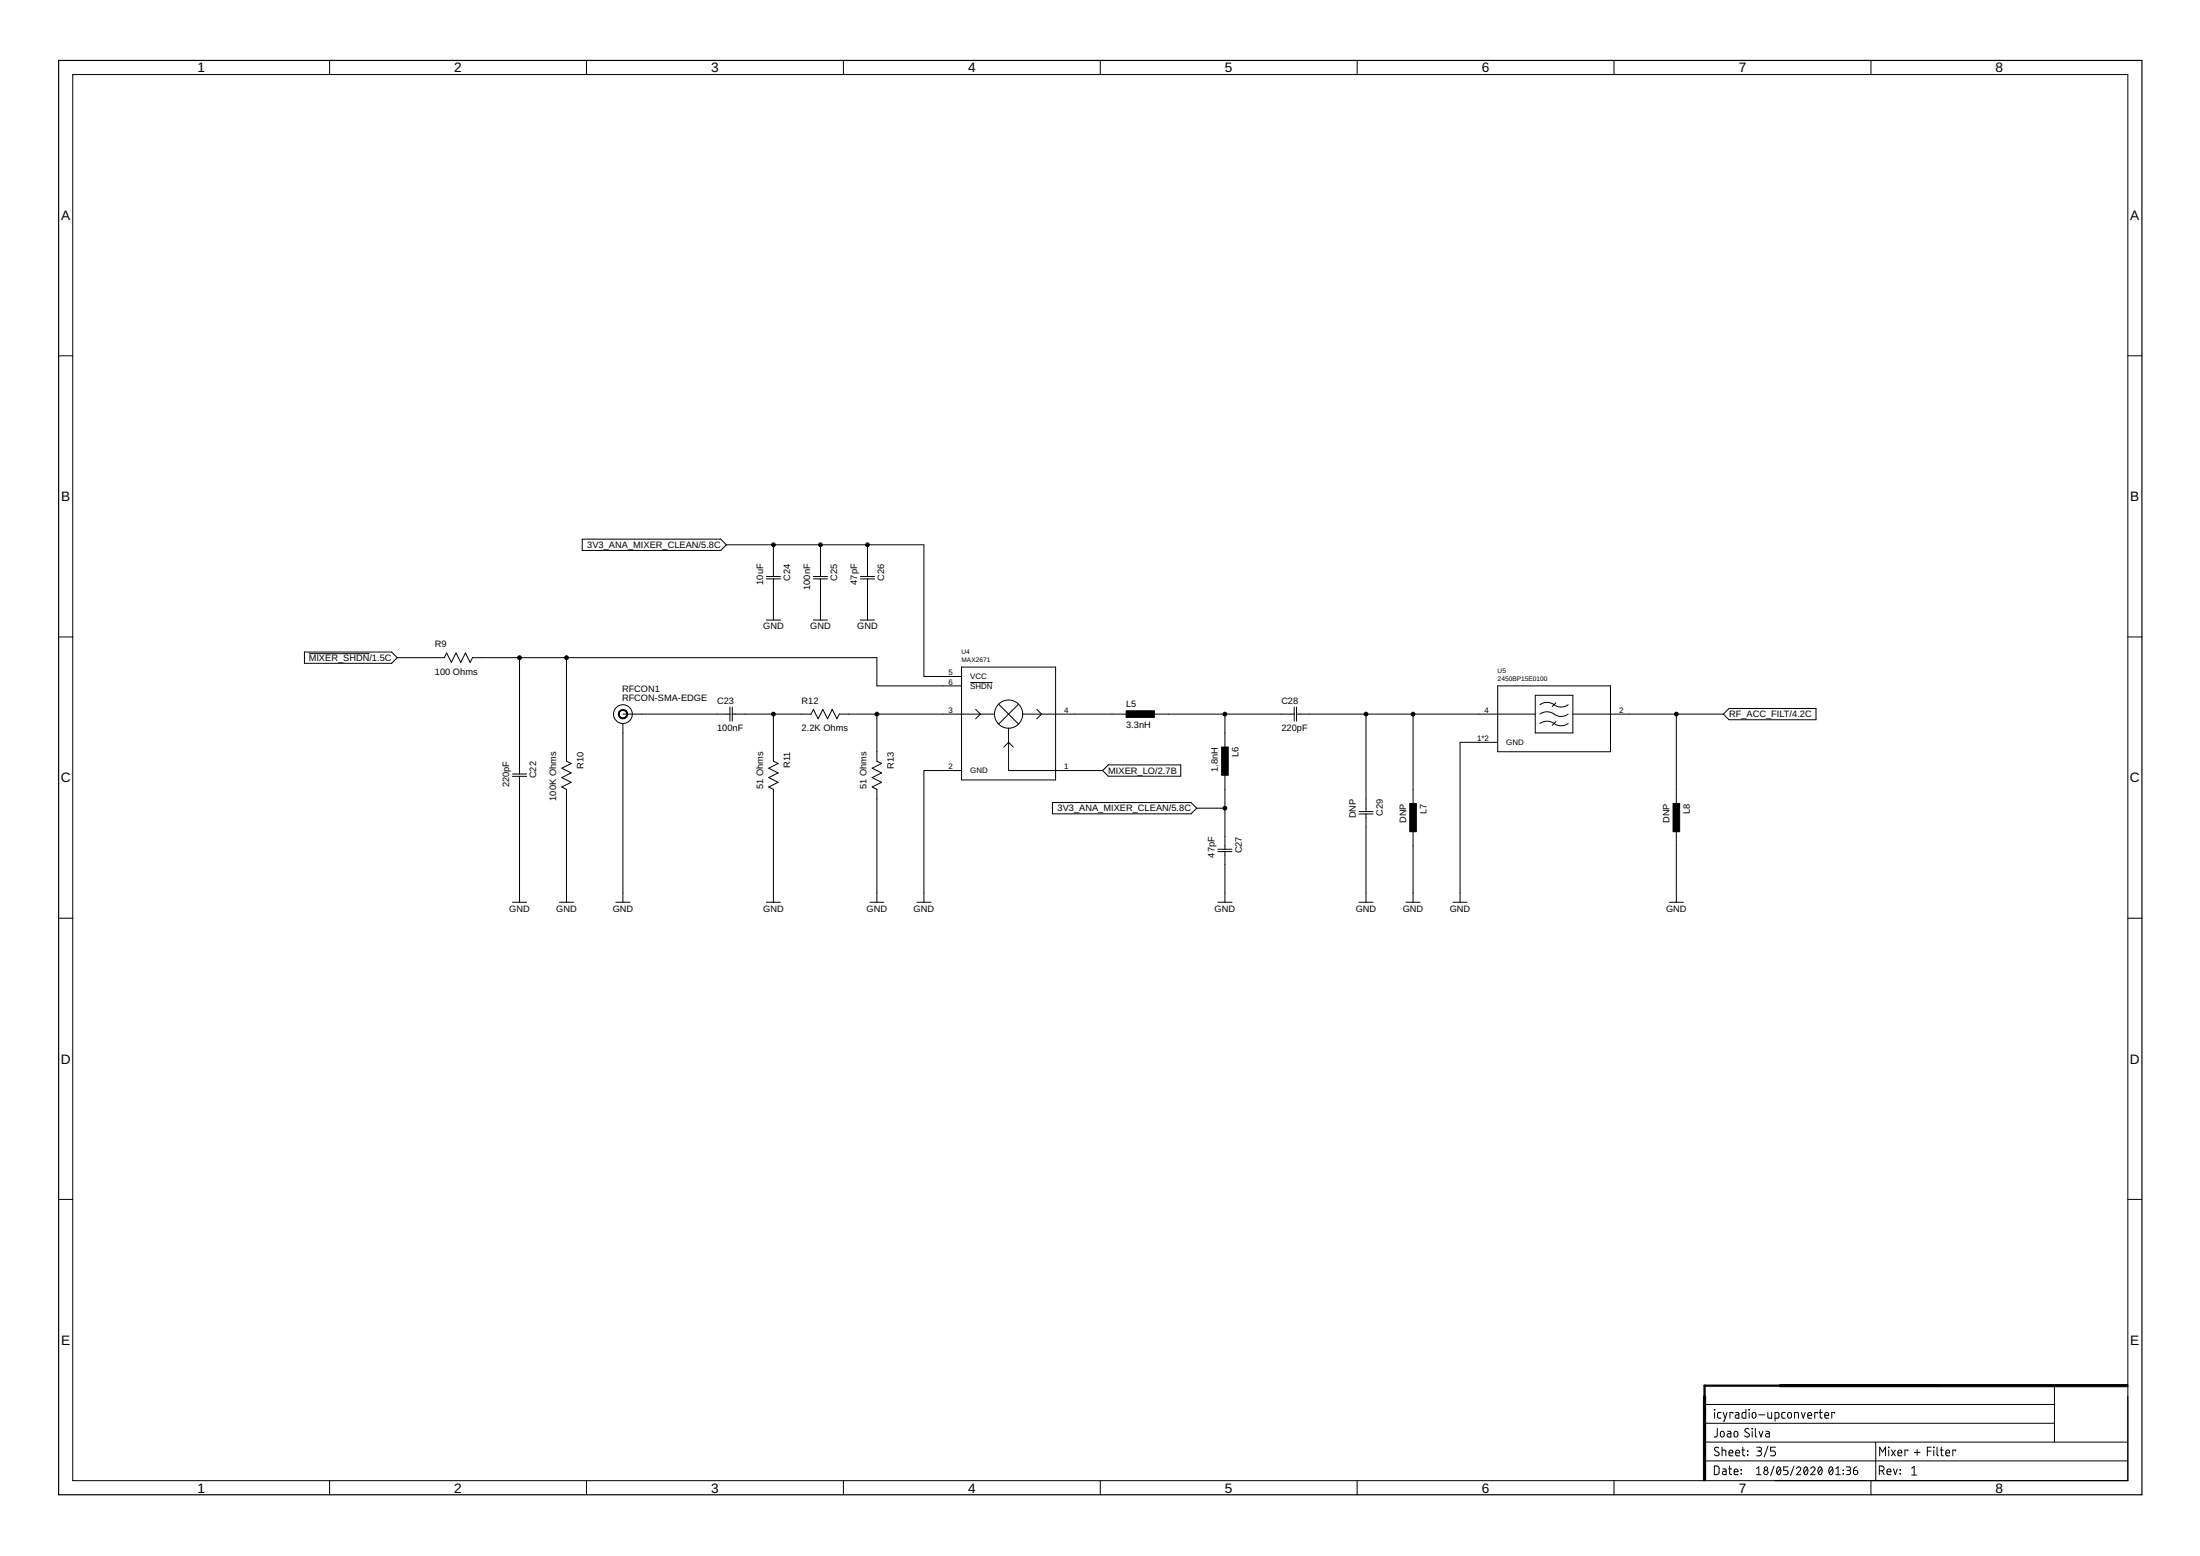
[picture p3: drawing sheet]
<svg xmlns="http://www.w3.org/2000/svg" width="594mm" height="420mm" viewBox="0 0 594 420" stroke-linecap="round" stroke-linejoin="round" font-family="sans-serif">
<g fill="none" stroke="#000" stroke-width=".27">
<path d="M89 16.3v3.8M158.4 16.3v3.8M227.8 16.3v3.8M297.1 16.3v3.8M366.5 16.3v3.8M435.8 16.3v3.8M505.2 16.3v3.8M19.6 20.1h555v379.7h-555zM15.8 96.1h3.8M574.6 96.1h3.8M157.2 145.6h37.4l1.6 1.5-1.6 1.5h-37.4zM196.2 147.1h53.3v35.6h10.2"/>
<path d="M206.9 155.7h3.9M206.9 156.3h3.9M208.9 147.1v8.6M208.9 156.3v11.1M219.6 155.7h3.9M219.6 156.3h3.9M221.6 147.1v8.6M221.6 156.3v11.1M232.3 155.7h3.9M232.3 156.3h3.9M234.3 147.1v8.6M234.3 156.3v11.1"/>
<path d="M15.8 172h3.8M82.2 176.1h23.5l1.6 1.5-1.6 1.5h-23.5zM83.4 176.5h16.4M107.3 177.6h12.7l.6-1.3 1.3 2.6 1.2-2.6 1.3 2.6 1.3-2.6 1.3 2.6 .6-1.3h109.2v7.6h22.9M140.3 177.6v31.4M153 177.6v27.9l1.2 .7-2.5 1.2 2.5 1.3-2.5 1.3 2.5 1.2-2.5 1.3 1.3 .6v30.5M206.9 167.4h3.9M219.6 167.4h3.9M232.3 167.4h3.9M574.6 172h3.8M168.2 192.8h28.9M168.2 195.4v48.2"/>
<path d="M197.1 190.9v3.8M197.7 192.8h21.3l.6-1.2 1.3 2.5 1.3-2.5 1.3 2.5 1.2-2.5 1.3 2.5 .6-1.3h41.9M197.7 190.9v3.8M208.9 192.8v12.7l1.2 .7-2.5 1.2 2.5 1.3-2.5 1.3 2.5 1.2-2.5 1.3 1.3 .6v30.5M236.8 192.8v12.7l1.3 .7-2.6 1.2 2.6 1.3-2.6 1.3 2.6 1.2-2.6 1.3 1.3 .6v30.5M259.7 180.1h25.4v30.5h-25.4zM262 184.3h6M263.5 191.6l1.2 1.2-1.2 1.3M269.7 190.1l5.3 5.4M272.4 196.6v11.5h25.4M275 190.1l-5.3 5.4M276.2 192.8h29.2"/>
<path d="M280 191.6l1.2 1.2-1.2 1.3M310.5 192.8h39M330.8 192.8v10.2M349.5 190.9v3.8M350.1 192.8h64.5M350.1 190.9v3.8M368.9 192.8v26.4M381.6 192.8v25.4M404.4 185.2h30.5v17.8h-30.5zM414.6 187.7h10.1v10.2h-10.1zM415.8 195.4a3.3 3.3 0 0 1 4.3 .2l1.5 .4 1-.2 .9-.4M415.8 192.8a3.3 3.3 0 0 1 4.3 .3l1.5 .4 1-.2 .9-.5"/>
<path d="M415.8 190.3a3.3 3.3 0 0 1 4.3 .3l1.5 .3 1-.1 .9-.5M420.2 189.8l-1.1 1M420.2 194.9l-1.1 1M424.7 192.8h40.7M452.7 192.8v25.4M466.9 191.3h23.5v3.1h-23.5l-1.5-1.6zM138.4 209.6h3.8M138.4 209h3.8M140.3 209.6v34M259.7 208.1h-10.2v35.5M271.1 201.7l1.3-1.3 1.2 1.3M284.2 216.7h37.4l1.6 1.5-1.6 1.6h-37.4z"/>
<path d="M299.3 206.5h19.6v3.1h-19.6l-1.5-1.5zM323.2 218.2h7.6M330.8 208.1v21.2M367 219.2h3.8M367 219.8h3.8M368.9 219.8v23.8M404.4 200.4h-10.1v43.2M328.9 229.3h3.8M328.9 230h3.8M330.8 230v13.6M381.6 223.3v20.3M452.7 223.3v20.3"/>
<path d="M15.8 247.9h3.8M138.4 243.6h3.8M151.1 243.6h3.8M166.3 243.6h3.8M206.9 243.6h3.9M234.9 243.6h3.8M247.6 243.6h3.8M328.9 243.6h3.8M367 243.6h3.8M379.7 243.6h3.8M392.4 243.6h3.8M450.8 243.6h3.8"/>
<path d="M574.6 247.9h3.8M15.8 323.9h3.8M574.6 323.9h3.8M460.3 379.2h94.5M554.8 374.2v15.2M89 399.8v3.8M158.4 399.8v3.8M227.8 399.8v3.8M297.1 399.8v3.8M366.5 399.8v3.8M435.8 399.8v3.8M460.3 394.5h114.3"/>
<path d="M460.3 389.4h114.3M460.3 384.3h94.5M462.9 395.9h.9l.4 .4v1.4l-.4 .5h-.9zM462.9 380.6l.2 .1zM463 381.4v1.5M463.7 385.7v2l-.2 .2-.6 .1M464.1 391a.58 .58 0 0 0-.9-.1 .58 .58 0 0 0 .1 .9l.7 .3a.54 .54 0 0 1 .2 .8 .54 .54 0 0 1-.8 .2l-.5-.3M464.7 386.7l.5-.2a.92 .92 0 0 1 .1 1.5h-.3l-.4-.3zM464.7 381.4h-.6l-.3 .4 .1 1 .8 .1M465 391.6l.9 .1 .1 1.4M465 390.8v2.3M465.2 396.6l.7 .1 .2 .2v1.3h-.6a.46 .46 0 0 1-.4-.5 .46 .46 0 0 1 .4-.4h.6"/>
<path d="M465.3 381.4l.6 1.5M466.4 381.4l-.8 2.3h-.3M466.5 386.5h.7l.2 .2v1.3h-.6a.46 .46 0 0 1-.4-.4 .46 .46 0 0 1 .4-.5h.6M466.8 396.6h.8M466.9 392.3h1a.54 .54 0 0 0-.3-.7 .54 .54 0 0 0-.7 .5l.1 .9 .9 .1M467.1 395.9v1.9l.1 .3 .4 .1M467.9 381.7v-.3h-.8v1.5M468.3 397.4h1a.54 .54 0 0 0-.3-.7 .54 .54 0 0 0-.7 .5l.1 .9 .9 .1M468.4 386.7l.5-.2a.92 .92 0 0 1 .1 1.5l-.6-.1zM468.7 381.4h.6l.2 .2 .1 1.3h-.6a.46 .46 0 0 1-.5-.4 .46 .46 0 0 1 .5-.5h.6M468.7 392.3h1.1a.54 .54 0 0 0-.4-.7 .54 .54 0 0 0-.7 .5l.1 .9 1 .1M470.1 397.9l.2 .1z"/>
<path d="M470.1 396.8l.2 .2zM470.4 391.6h.7M470.6 390.8v2.1l.5 .2M471.4 380.6v2.3h-.7l-.3-.3 .1-1 .2-.2h.7M471.9 391.8l.1 .1zM471.9 392.8l.1 .1zM472.3 380.6l.1 .1zM472.3 385.9a.58 .58 0 0 0-.9-.1 .58 .58 0 0 0 0 .9l.7 .4a.58 .58 0 0 1 .1 .8 .58 .58 0 0 1-.9 0l-.2-.2M472.3 381.4v1.5M473.1 385.7l.1 .1zM473.2 386.5v1.5M473.2 381.6l.4-.2 .4 .2 .2 .8a.52 .52 0 0 1-.5 .6 .52 .52 0 0 1-.6-.6z"/>
<path d="M474 385.7v1.9l.4 .4M474.3 396.6l.6-.5v2.1M474.3 398.2h1.2M474.4 390.8h.7a.52 .52 0 0 1 .6 .5 .52 .52 0 0 1-.6 .5h-.5M475 382h1.5M475 386.5l.5 1.5 .5-1.5M475 391.8a.65 .65 0 0 1 .7 .7 .65 .65 0 0 1-.7 .6h-.6M476.9 386.5h.6l.3 .2v1.3h-.6a.46 .46 0 0 1-.5-.4 .46 .46 0 0 1 .5-.5h.6M477.4 381.4v1.2l.4 .3h.6v-1.5M477.4 390.5l-1 2.9M479.1 395.9l-1 2.5M479.3 382.9h.8l.2-.2 .1-.9-.3-.4h-.8v2.3"/>
<path d="M479.4 390.8h-1.3v1h.8a.66 .66 0 0 1 .5 .7 .66 .66 0 0 1-.5 .6h-.8M480 396.2a.67 .67 0 0 1 .8 .2 .67 .67 0 0 1 .1 .8 .67 .67 0 0 1-.1 .7 .67 .67 0 0 1-.8 .2 1.76 1.76 0 0 1 0-1.9zM480.8 396.6l-1 1.1M482 381.4h-.6l-.3 .4 .1 1 .8 .1M482.8 396.1h-1.1v.9h.7a.59 .59 0 0 1 .4 .6 .59 .59 0 0 1-.4 .6h-.7M482.9 381.6l.4-.2a.92 .92 0 0 1 .2 1.5l-.6-.1zM484.4 395.9l-.9 2.5M484.6 382.9v-1.5l.9 .1 .1 1.4M485.1 396.6a.58 .58 0 0 1 .9-.5 .58 .58 0 0 1 .1 .9l-1 1.2h1.2M486.4 381.4l.5 1.5 .6-1.5M487.3 396.2l.1-.1a.94 .94 0 0 1 .7 1.6 .5 .5 0 0 1-.5 .5 .5 .5 0 0 1-.5-.5v-.8zM488.1 396.6l-.9 1.1"/>
<path d="M488.2 382.2h1a.55 .55 0 0 0-.3-.8 .55 .55 0 0 0-.7 .5l.1 .9 .9 .1M489 396.6a.58 .58 0 0 1 .8-.5 .58 .58 0 0 1 .2 .9l-1 1.2h1.1M490.8 381.7v-.3h-.7v1.5M491.2 396.2a.67 .67 0 0 1 .7 .2 .67 .67 0 0 1 .2 .8 .67 .67 0 0 1-.2 .7 .67 .67 0 0 1-.7 .2 1.76 1.76 0 0 1 0-1.9zM491.3 381.4h.8M491.5 380.6v2l.2 .2 .4 .1M491.9 396.6l-.9 1.1M492.8 382.2h1a.55 .55 0 0 0-.4-.8 .55 .55 0 0 0-.6 .5l.1 .9 .9 .1M494.1 396.2l.1-.1a.94 .94 0 0 1 .7 1.6 .5 .5 0 0 1-.5 .5 .5 .5 0 0 1-.5-.5v-.8zM494.9 396.6l-1 1.1M495.4 381.7v-.3h-.8v1.5M495.8 398.2h1.1"/>
<path d="M495.8 396.6l.5-.5v2.1M497.7 397.9l.1 .1zM497.7 397l.1 .1zM498.6 396.1h.7a.48 .48 0 0 1 .4 .5 .48 .48 0 0 1-.4 .4h-.5M499.2 397a.58 .58 0 0 1 .6 .6 .58 .58 0 0 1-.6 .6h-.6M500.5 397h.7a.59 .59 0 0 1 .5 .7 .59 .59 0 0 1-.6 .5 .59 .59 0 0 1-.6-.6zM501.4 396.1l-.6 .3-.3 .6M505.2 399.8v3.8M506.5 389.4v10.4M507.5 397.2h.6a.65 .65 0 0 0 .7-.7 .65 .65 0 0 0-.7-.6h-.6v2.3M507.6 393.1v-2.3l.8 1.3 .7-1.3v2.3M508.3 397.2l.5 1"/>
<path d="M509.6 397.4h1a.54 .54 0 0 0-.4-.7 .54 .54 0 0 0-.6 .5l.1 .9 .9 .1M510 390.8l.1 .1zM510 391.6v1.5M510.8 391.6l1 1.5M511.3 396.6l.5 1.6 .5-1.6M511.8 391.6l-1 1.5M512.5 392.3h1a.54 .54 0 0 0-.3-.7 .54 .54 0 0 0-.7 .5l.1 .9 .9 .1M513.1 396.8l.1 .2zM513.1 397.9l.1 .1zM515.2 391.8v-.2h-.8v1.5M516.2 396.5l.7-.5v2.3M516.2 398.3h1.3"/>
<path d="M516.9 392.2h1.6M517.7 391.4v1.6M520.4 391.8h1.1M521.5 390.8h-1.1v2.3M522.1 390.8l.2 .1zM522.2 391.6v1.5M523.1 390.8v2.1l.4 .2M524 391.6h.7M524.2 390.8l.1 2.1 .4 .2M525.4 392.3h1.1a.54 .54 0 0 0-.4-.7 .54 .54 0 0 0-.7 .5l.2 .9 .9 .1M528.1 391.8v-.2h-.8v1.5"/>
<circle cx="168.2" cy="192.8" r="2.54"/>
<circle cx="272.4" cy="192.8" r="3.8"/>
<circle cx="476.9" cy="396.6" r=".47"/>
<circle cx="476.9" cy="397.6" r=".59"/>
</g>
<path d="M15.8 16.3h562.6v387.3h-562.6z" fill="none" stroke="#000" stroke-width=".32"/>
<path d="M304.1 191.9h7.6v1.8h-7.6zM329.9 201.7h1.8v7.6h-1.8zM380.7 217h1.8v7.6h-1.8zM451.8 217h1.8v7.6h-1.8zM460 377h.6v22.8h-.6zM480.6 373.9h94v.6h-94z" fill="#000" stroke="#000" stroke-width=".27"/>
<path d="M523.8 374.2h-63.5v3.8" fill="none" stroke="#000" stroke-width=".61"/>
<g fill="#000" stroke="#000" stroke-width=".27">
<path d="M167.3 191.9a1.26 1.26 0 0 1 2 .3 1.26 1.26 0 0 1-.7 1.8 1.26 1.26 0 0 1-1.6-1.2h.2a1.01 1.01 0 0 1 1.5-.8 1.01 1.01 0 0 1 .1 1.7 1.01 1.01 0 0 1-1.6-.6v-.3h-.2z" fill-rule="evenodd"/>
<circle cx="208.9" cy="147.1" r=".51"/>
<circle cx="221.6" cy="147.1" r=".51"/>
<circle cx="234.3" cy="147.1" r=".51"/>
<circle cx="140.3" cy="177.6" r=".51"/>
<circle cx="153" cy="177.6" r=".51"/>
<circle cx="208.9" cy="192.8" r=".51"/>
<circle cx="236.8" cy="192.8" r=".51"/>
<circle cx="330.8" cy="192.8" r=".51"/>
<circle cx="368.9" cy="192.8" r=".51"/>
<circle cx="381.6" cy="192.8" r=".51"/>
<circle cx="452.7" cy="192.8" r=".51"/>
<circle cx="330.8" cy="218.2" r=".51"/>
</g>
<g font-size="3.7">
<text x="53.3" y="19.5">1</text>
<text x="122.7" y="19.5">2</text>
<text x="192" y="19.5">3</text>
<text x="261.4" y="19.5">4</text>
<text x="330.8" y="19.5">5</text>
<text x="400.2" y="19.5">6</text>
<text x="469.5" y="19.5">7</text>
<text x="538.9" y="19.5">8</text>
<text x="16.5" y="59.4">A</text>
<text x="575.3" y="59.4">A</text>
<text x="16.5" y="135.3">B</text>
<text x="575.3" y="135.3">B</text>
<text x="16.4" y="211.3">C</text>
<text x="575.2" y="211.3">C</text>
<text x="16.4" y="287.2">D</text>
<text x="575.2" y="287.2">D</text>
<text x="16.5" y="363.1">E</text>
<text x="575.3" y="363.1">E</text>
<text x="53.3" y="403">1</text>
<text x="122.7" y="403">2</text>
<text x="192" y="403">3</text>
<text x="261.4" y="403">4</text>
<text x="330.8" y="403">5</text>
<text x="400.2" y="403">6</text>
<text x="469.5" y="403">7</text>
<text x="538.9" y="403">8</text>
</g>
<g font-size="2.5">
<text x="158.6" y="148">3V3_ANA_MIXER_CLEAN/5.8C</text>
<text x="206.1" y="157.9" transform="rotate(-90 206.1 157.9)">10uF</text>
<text x="213.4" y="156.8" transform="rotate(-90 213.4 156.8)">C24</text>
<text x="218.8" y="159.3" transform="rotate(-90 218.8 159.3)">100nF</text>
<text x="226.1" y="156.8" transform="rotate(-90 226.1 156.8)">C25</text>
<text x="231.5" y="157.9" transform="rotate(-90 231.5 157.9)">47pF</text>
<text x="238.8" y="156.8" transform="rotate(-90 238.8 156.8)">C26</text>
<text x="206.1" y="170">GND</text>
<text x="218.8" y="170">GND</text>
<text x="231.5" y="170">GND</text>
<text x="83.4" y="178.5">MIXER_SHDN/1.5C</text>
<text x="117.4" y="174.8">R9</text>
<text x="117.4" y="182.1">100 Ohms</text>
<text x="168" y="189.3">RFCON-SMA-EDGE</text>
<text x="168" y="187">RFCON1</text>
<text x="193.6" y="190.1">C23</text>
<text x="216.5" y="190.1">R12</text>
<text x="304.1" y="191">L5</text>
<text x="346" y="190.1">C28</text>
<text x="193.6" y="197.4">100nF</text>
<text x="216.5" y="197.4">2.2K Ohms</text>
<text x="304.1" y="196.5">3.3nH</text>
<text x="346" y="197.4">220pF</text>
<text x="466.9" y="193.7">RF_ACC_FILT/4.2C</text>
<text x="157.5" y="207.6" transform="rotate(-90 157.5 207.6)">R10</text>
<text x="213.4" y="207.4" transform="rotate(-90 213.4 207.4)">R11</text>
<text x="241.3" y="207.6" transform="rotate(-90 241.3 207.6)">R13</text>
<text x="299.3" y="209">MIXER_LO/2.7B</text>
<text x="328.9" y="208.4" transform="rotate(-90 328.9 208.4)">1.8nH</text>
<text x="334.4" y="204.5" transform="rotate(-90 334.4 204.5)">L6</text>
<text x="137.5" y="212.6" transform="rotate(-90 137.5 212.6)">220pF</text>
<text x="144.8" y="210.1" transform="rotate(-90 144.8 210.1)">C22</text>
<text x="206.1" y="213.2" transform="rotate(-90 206.1 213.2)">51 Ohms</text>
<text x="234" y="213.2" transform="rotate(-90 234 213.2)">51 Ohms</text>
<text x="150.2" y="216.2" transform="rotate(-90 150.2 216.2)">100K Ohms</text>
<text x="285.6" y="219.1">3V3_ANA_MIXER_CLEAN/5.8C</text>
<text x="366.1" y="221" transform="rotate(-90 366.1 221)">DNP</text>
<text x="373.4" y="220.3" transform="rotate(-90 373.4 220.3)">C29</text>
<text x="385.2" y="219.8" transform="rotate(-90 385.2 219.8)">L7</text>
<text x="456.3" y="219.8" transform="rotate(-90 456.3 219.8)">L8</text>
<text x="379.7" y="222.2" transform="rotate(-90 379.7 222.2)">DNP</text>
<text x="450.8" y="222.2" transform="rotate(-90 450.8 222.2)">DNP</text>
<text x="328" y="231.6" transform="rotate(-90 328 231.6)">47pF</text>
<text x="335.3" y="230.4" transform="rotate(-90 335.3 230.4)">C27</text>
<text x="137.5" y="246.2">GND</text>
<text x="150.2" y="246.2">GND</text>
<text x="165.4" y="246.2">GND</text>
<text x="206.1" y="246.2">GND</text>
<text x="234" y="246.2">GND</text>
<text x="246.7" y="246.2">GND</text>
<text x="328" y="246.2">GND</text>
<text x="366.1" y="246.2">GND</text>
<text x="378.8" y="246.2">GND</text>
<text x="391.5" y="246.2">GND</text>
<text x="449.9" y="246.2">GND</text>
</g>
<g font-size="2.1">
<text x="256.1" y="184.9">6</text>
<text x="256.1" y="182.3">5</text>
<text x="262" y="186">SHDN</text>
<text x="262" y="183.4">VCC</text>
<text x="256.1" y="192.5">3</text>
<text x="287.4" y="192.5">4</text>
<text x="400.9" y="192.5">4</text>
<text x="437.2" y="192.5">2</text>
<text x="398.9" y="200.1">1*2</text>
<text x="406.8" y="201.2">GND</text>
<text x="256.1" y="207.7">2</text>
<text x="262" y="208.8">GND</text>
<text x="287.4" y="207.7">1</text>
</g>
<g font-size="1.8">
<text x="259.7" y="178.9">MAX2671</text>
<text x="259.7" y="176.6">U4</text>
<text x="404.4" y="183.9">2450BP15E0100</text>
<text x="404.4" y="181.7">U5</text>
</g>
</svg>
